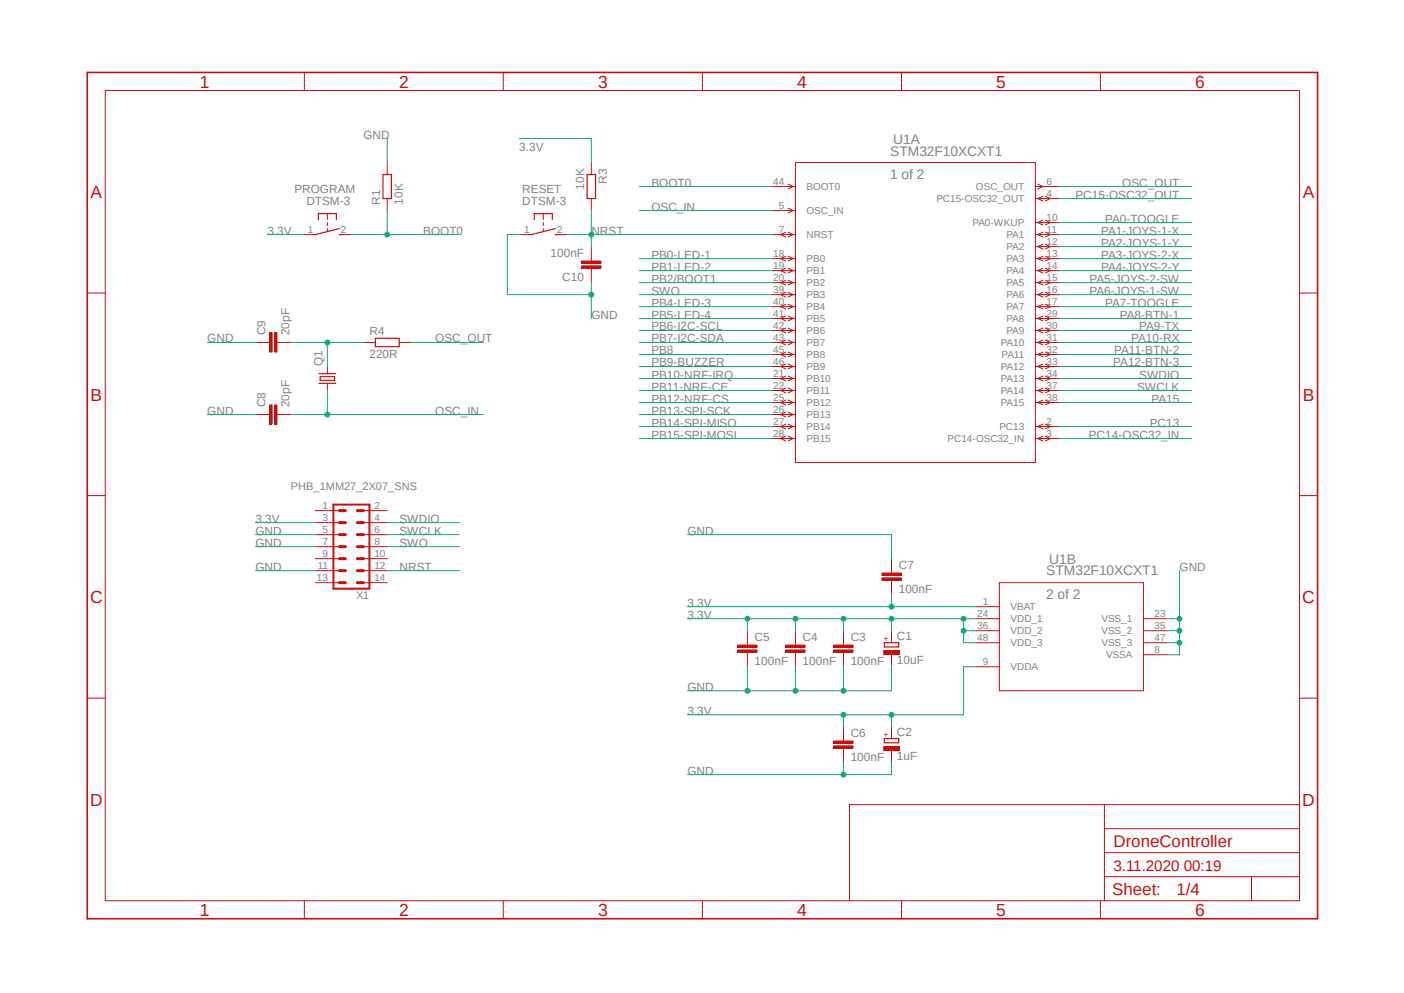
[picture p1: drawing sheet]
<svg xmlns="http://www.w3.org/2000/svg" width="297mm" height="210mm" viewBox="0 0 297 210" stroke-linecap="round" stroke-linejoin="round" font-family="sans-serif">
<path d="M17.9 15l261.2 179.9M279.1 15l-261.2 179.9" fill="none" stroke="#fff" stroke-width=".21"/>
<g fill="none" stroke="#c90d0c" stroke-width=".21">
<path d="M22.3 19.1h252.6v171.4h-252.6zM64.4 15.3v3.8M106.5 15.3v3.8M148.6 15.3v3.8M190.7 15.3v3.8M232.8 15.3v3.8M18.5 62h3.8M274.9 62h3.8M18.5 104.8h3.8M274.9 104.8h3.8M18.5 147.7h3.8M274.9 147.7h3.8"/>
<path d="M233.6 170.2v20.3M233.6 175.3h41.3M274.9 170.2h-95.2v20.3M64.4 190.5v3.8M106.5 190.5v3.8M148.6 190.5v3.8M190.7 190.5v3.8M232.8 190.5v3.8M233.6 185.4h41.3M233.6 180.3h41.3M264.8 185.4v5.1"/>
</g>
<path d="M18.5 15.3h260.2v179h-260.2z" fill="none" stroke="#c90d0c" stroke-width=".34"/>
<path d="M187.1 135.9h3v.9h-3z" fill="none" stroke="#c90d0c" stroke-width=".25"/>
<path d="M186.9 137.6h3.3v.8h-3.3z" fill-rule="evenodd" fill="#c90d0c"/>
<path d="M186.9 137.6h3.3v.8h-3.3zM188.6 133.4v2.5M188.6 138.5v2.5" fill="none" stroke="#c90d0c" stroke-width=".21"/>
<path d="M187.1 156.2h3v.9h-3z" fill="none" stroke="#c90d0c" stroke-width=".25"/>
<path d="M186.9 157.9h3.3v.8h-3.3z" fill-rule="evenodd" fill="#c90d0c"/>
<path d="M178.4 135.9v.5M178.4 138v.5M186.9 157.9h3.3v.8h-3.3zM188.6 153.7v2.5M188.6 158.7v2.6" fill="none" stroke="#c90d0c" stroke-width=".21"/>
<path d="M176.4 137.5h4.1v.5h-4.1z" fill-rule="evenodd" fill="#c90d0c"/>
<path d="M176.4 137.5h4.1v.5h-4.1z" fill="none" stroke="#c90d0c" stroke-width=".21"/>
<path d="M176.4 136.4h4.1v.5h-4.1z" fill-rule="evenodd" fill="#c90d0c"/>
<path d="M168.3 135.9v.5M168.3 138v.5M176.4 136.4h4.1v.5h-4.1zM178.4 133.4v2.5M178.4 138.5v2.5" fill="none" stroke="#c90d0c" stroke-width=".21"/>
<path d="M166.2 137.5h4.1v.5h-4.1z" fill-rule="evenodd" fill="#c90d0c"/>
<path d="M166.2 137.5h4.1v.5h-4.1z" fill="none" stroke="#c90d0c" stroke-width=".21"/>
<path d="M166.2 136.4h4.1v.5h-4.1z" fill-rule="evenodd" fill="#c90d0c"/>
<path d="M158.1 135.9v.5M158.1 138v.5M166.2 136.4h4.1v.5h-4.1zM168.3 133.4v2.5M168.3 138.5v2.5" fill="none" stroke="#c90d0c" stroke-width=".21"/>
<path d="M156.1 137.5h4v.5h-4z" fill-rule="evenodd" fill="#c90d0c"/>
<path d="M156.1 137.5h4v.5h-4z" fill="none" stroke="#c90d0c" stroke-width=".21"/>
<path d="M156.1 136.4h4v.5h-4z" fill-rule="evenodd" fill="#c90d0c"/>
<path d="M156.1 136.4h4v.5h-4zM158.1 133.4v2.5M158.1 138.5v2.5M178.4 156.2v.5M178.4 158.2v.5" fill="none" stroke="#c90d0c" stroke-width=".21"/>
<path d="M176.4 157.7h4.1v.5h-4.1z" fill-rule="evenodd" fill="#c90d0c"/>
<path d="M176.4 157.7h4.1v.5h-4.1z" fill="none" stroke="#c90d0c" stroke-width=".21"/>
<path d="M176.4 156.7h4.1v.5h-4.1z" fill-rule="evenodd" fill="#c90d0c"/>
<path d="M188.6 120.7v.5M188.6 122.7v.5M176.4 156.7h4.1v.5h-4.1zM178.4 153.7v2.5M178.4 158.7v2.6" fill="none" stroke="#c90d0c" stroke-width=".21"/>
<path d="M186.6 122.2h4v.5h-4z" fill-rule="evenodd" fill="#c90d0c"/>
<path d="M186.6 122.2h4v.5h-4z" fill="none" stroke="#c90d0c" stroke-width=".21"/>
<path d="M186.6 121.2h4v.5h-4z" fill-rule="evenodd" fill="#c90d0c"/>
<path d="M56.6 87.7h.5M58.6 87.7h.5M188.6 118.2v2.5M186.6 121.2h4v.5h-4zM188.6 123.2v2.6" fill="none" stroke="#c90d0c" stroke-width=".21"/>
<path d="M58.1 85.6h.5v4.1h-.5z" fill-rule="evenodd" fill="#c90d0c"/>
<path d="M58.1 85.6h.5v4.1h-.5z" fill="none" stroke="#c90d0c" stroke-width=".21"/>
<path d="M57.1 85.6h.5v4.1h-.5z" fill-rule="evenodd" fill="#c90d0c"/>
<path d="M56.6 72.4h.5M58.6 72.4h.5M54 87.7h2.6M57.1 85.6h.5v4.1h-.5zM59.1 87.7h2.5" fill="none" stroke="#c90d0c" stroke-width=".21"/>
<path d="M58.1 70.4h.5v4.1h-.5z" fill-rule="evenodd" fill="#c90d0c"/>
<path d="M58.1 70.4h.5v4.1h-.5z" fill="none" stroke="#c90d0c" stroke-width=".21"/>
<path d="M57.1 70.4h.5v4.1h-.5z" fill-rule="evenodd" fill="#c90d0c"/>
<path d="M125.1 54.7v.5M125.1 56.7v.5M54 72.4h2.6M57.1 70.4h.5v4.1h-.5zM59.1 72.4h2.5" fill="none" stroke="#c90d0c" stroke-width=".21"/>
<path d="M123.1 55.2h4v.5h-4z" fill-rule="evenodd" fill="#c90d0c"/>
<path d="M123.1 55.2h4v.5h-4z" fill="none" stroke="#c90d0c" stroke-width=".21"/>
<path d="M123.1 56.2h4v.5h-4z" fill-rule="evenodd" fill="#c90d0c"/>
<g fill="none" stroke="#c90d0c" stroke-width=".21">
<path d="M81.9 34.4v2.5M125.1 34.4v2.5M163.2 39.5h5.1M166.7 38.9l1.1 .6-1.1 .5M168.3 34.4h50.7v63.4h-50.7zM219 39.5h5.1M219.5 38.9l1.1 .6-1.1 .5M64.2 49.6h2.5M69.3 45.2v1.2M69.3 47.1v.6M69.3 48.3v.7M71.8 49.6h2.5"/>
<path d="M81.9 42v2.5M109.9 49.6h2.5M114.9 45.2v1.2M114.9 47.1v.6M114.9 48.3v.7M117.5 49.6h2.5M123.1 56.2h4v.5h-4zM125.1 42v2.5M125.1 52.2v2.5M125.1 57.2v2.6M163.2 49.6h5.1M163.2 44.5h5.1"/>
<path d="M163.2 54.7h5.1M163.2 57.2h5.1M163.2 59.8h5.1M166.2 49.1l-1.1 .5 1.1 .5M166.2 54.2l-1.1 .5 1.1 .5M166.2 56.7l-1.1 .5 1.1 .5M166.2 59.3l-1.1 .5 1.1 .5M166.7 44l1.1 .5-1.1 .5M166.7 49.1l1.1 .5-1.1 .5M166.7 54.2l1.1 .5-1.1 .5M166.7 56.7l1.1 .5-1.1 .5M166.7 59.3l1.1 .5-1.1 .5"/>
<path d="M219 49.6h5.1M219 54.7h5.1M219 57.2h5.1M219 59.8h5.1M219 42h5.1M219 47.1h5.1M219 52.2h5.1M220.6 41.5l-1.1 .5 1.1 .5M220.6 46.6l-1.1 .5 1.1 .5M220.6 49.1l-1.1 .5 1.1 .5M220.6 51.6l-1.1 .6 1.1 .5M220.6 54.2l-1.1 .5 1.1 .5"/>
<path d="M220.6 56.7l-1.1 .5 1.1 .5M220.6 59.3l-1.1 .5 1.1 .5M221.1 41.5l1.1 .5-1.1 .5M221.1 46.6l1.1 .5-1.1 .5M221.1 49.1l1.1 .5-1.1 .5M221.1 51.6l1.1 .6-1.1 .5M221.1 54.2l1.1 .5-1.1 .5M221.1 56.7l1.1 .5-1.1 .5M221.1 59.3l1.1 .5-1.1 .5M69.3 77.5v1.5M76.9 72.4h2.5M84.5 72.4h2.5"/>
<path d="M163.2 72.4h5.1M163.2 62.3h5.1M163.2 64.9h5.1M163.2 67.4h5.1M163.2 69.9h5.1M163.2 75h5.1M163.2 77.5h5.1M166.2 61.8l-1.1 .5 1.1 .5M166.2 64.3l-1.1 .6 1.1 .4M166.2 66.8l-1.1 .6 1.1 .5M166.2 69.4l-1.1 .5 1.1 .5M166.2 71.9l-1.1 .5 1.1 .5"/>
<path d="M166.2 74.5l-1.1 .5 1.1 .5M166.2 77l-1.1 .5 1.1 .5M166.2 79.5l-1.1 .6 1.1 .5M166.7 61.8l1.1 .5-1.1 .5M166.7 64.3l1.1 .6-1.1 .4M166.7 66.8l1.1 .6-1.1 .5M166.7 69.4l1.1 .5-1.1 .5M166.7 71.9l1.1 .5-1.1 .5M166.7 74.5l1.1 .5-1.1 .5M166.7 77l1.1 .5-1.1 .5M166.7 79.5l1.1 .6-1.1 .5M219 72.4h5.1"/>
<path d="M219 62.3h5.1M219 64.9h5.1M219 67.4h5.1M219 69.9h5.1M219 75h5.1M219 77.5h5.1M220.6 61.8l-1.1 .5 1.1 .5M220.6 64.3l-1.1 .6 1.1 .4M220.6 66.8l-1.1 .6 1.1 .5M220.6 69.4l-1.1 .5 1.1 .5M220.6 71.9l-1.1 .5 1.1 .5M220.6 74.5l-1.1 .5 1.1 .5"/>
<path d="M220.6 77l-1.1 .5 1.1 .5M220.6 79.5l-1.1 .6 1.1 .5M221.1 61.8l1.1 .5-1.1 .5M221.1 64.3l1.1 .6-1.1 .4M221.1 66.8l1.1 .6-1.1 .5M221.1 69.4l1.1 .5-1.1 .5M221.1 71.9l1.1 .5-1.1 .5M221.1 74.5l1.1 .5-1.1 .5M221.1 77l1.1 .5-1.1 .5M221.1 79.5l1.1 .6-1.1 .5M69.3 81.1v1.5M163.2 80.1h5.1"/>
<path d="M163.2 82.6h5.1M163.2 85.1h5.1M163.2 87.7h5.1M163.2 90.2h5.1M163.2 92.8h5.1M166.2 82.1l-1.1 .5 1.1 .5M166.2 84.6l-1.1 .5 1.1 .5M166.2 87.2l-1.1 .5 1.1 .5M166.2 89.7l-1.1 .5 1.1 .5M166.2 92.2l-1.1 .6 1.1 .5M166.7 82.1l1.1 .5-1.1 .5M166.7 84.6l1.1 .5-1.1 .5"/>
<path d="M166.7 87.2l1.1 .5-1.1 .5M166.7 89.7l1.1 .5-1.1 .5M166.7 92.2l1.1 .6-1.1 .5M219 80.1h5.1M219 82.6h5.1M219 85.1h5.1M219 90.2h5.1M219 92.8h5.1M220.6 82.1l-1.1 .5 1.1 .5M220.6 84.6l-1.1 .5 1.1 .5M220.6 89.7l-1.1 .5 1.1 .5M220.6 92.2l-1.1 .6 1.1 .5"/>
<path d="M221.1 82.1l1.1 .5-1.1 .5M221.1 84.6l1.1 .5-1.1 .5M221.1 89.7l1.1 .5-1.1 .5M221.1 92.2l1.1 .6-1.1 .5M66.7 108h5.1M66.7 110.5h5.1M66.7 113.1h5.1M66.7 115.6h5.1M66.7 118.2h5.1M76.9 108h5M76.9 110.5h5M76.9 113.1h5"/>
<path d="M76.9 115.6h5M76.9 118.2h5M66.7 123.2h5.1M66.7 120.7h5.1M76.9 123.2h5M76.9 120.7h5M206.3 128.3h5.1M206.3 130.9h5.1M206.3 133.4h5.1M206.3 135.9h5.1M211.4 123.2h30.5v22.9h-30.5zM241.9 130.9h5.1"/>
<path d="M241.9 133.4h5.1M241.9 135.9h5.1M241.9 138.5h5.1M206.3 141h5.1"/>
</g>
<path d="M81 36.9h1.8v5.1h-1.8zM124.2 36.9h1.8v5.1h-1.8zM67.4 46.4v-1.2h3.8v1.2M71.8 48.3l-5.1 1.3h-.6M71.8 49.6h.6M113 46.4v-1.2h3.8v1.2M117.5 48.3l-5.1 1.3h-.6M117.5 49.6h.6M67.5 79h3.5M67.7 79.7h3.1v.7h-3.1zM79.4 71.5h5.1v1.8h-5.1zM67.5 81.1h3.5" fill="none" stroke="#c90d0c" stroke-width=".25"/>
<path d="M70.5 106.7h7.6v17.8h-7.6z" fill="none" stroke="#c90d0c" stroke-width=".42"/>
<g fill="none" stroke="#c90d0c" stroke-width=".64">
<path d="M71.8 118.2h1.3M71.8 115.6h1.3M71.8 113.1h1.3M71.8 110.5h1.3M71.8 108h1.3M75.6 118.2h1.3M75.6 115.6h1.3M75.6 113.1h1.3M75.6 110.5h1.3M75.6 108h1.3M71.8 123.2h1.3M71.8 120.7h1.3"/>
<path d="M75.6 123.2h1.3M75.6 120.7h1.3"/>
</g>
<path d="M247 135.9h2.5M249.5 120.7v17.8h-2.5" fill="none" stroke="#0dab76" stroke-width=".21"/>
<circle cx="249.5" cy="135.9" r=".51" fill="#0dab76"/>
<g fill="none" stroke="#0dab76" stroke-width=".21">
<path d="M247 133.4h2.5"/>
<circle cx="249.5" cy="135.9" r=".51"/>
</g>
<circle cx="249.5" cy="133.4" r=".51" fill="#0dab76"/>
<g fill="none" stroke="#0dab76" stroke-width=".21">
<path d="M247 130.9h2.5"/>
<circle cx="249.5" cy="133.4" r=".51"/>
</g>
<circle cx="249.5" cy="130.9" r=".51" fill="#0dab76"/>
<g fill="none" stroke="#0dab76" stroke-width=".21">
<path d="M178.4 161.3v2.5M188.6 161.3v2.5h-43.2"/>
<circle cx="249.5" cy="130.9" r=".51"/>
</g>
<circle cx="178.4" cy="163.8" r=".51" fill="#0dab76"/>
<g fill="none" stroke="#0dab76" stroke-width=".21">
<path d="M158.1 141v5.1M188.6 141v5.1h-43.2"/>
<circle cx="178.4" cy="163.8" r=".51"/>
</g>
<circle cx="158.1" cy="146.1" r=".51" fill="#0dab76"/>
<g fill="none" stroke="#0dab76" stroke-width=".21">
<path d="M168.3 141v5.1"/>
<circle cx="158.1" cy="146.1" r=".51"/>
</g>
<circle cx="168.3" cy="146.1" r=".51" fill="#0dab76"/>
<g fill="none" stroke="#0dab76" stroke-width=".21">
<path d="M178.4 141v5.1"/>
<circle cx="168.3" cy="146.1" r=".51"/>
</g>
<circle cx="178.4" cy="146.1" r=".51" fill="#0dab76"/>
<g fill="none" stroke="#0dab76" stroke-width=".21">
<path d="M109.9 49.6h-2.6v12.7h17.8M125.1 59.8v7.6M43.9 72.4h10.1M43.9 87.7h10.1M145.4 113.1h43.2v5.1"/>
<circle cx="178.4" cy="146.1" r=".51"/>
</g>
<circle cx="125.1" cy="62.3" r=".51" fill="#0dab76"/>
<g fill="none" stroke="#0dab76" stroke-width=".21">
<path d="M81.9 29.3v5.1M54 113.1h12.7M54 115.6h12.7M54 120.7h12.7M168.3 130.9v2.5M206.3 130.9h-48.2v2.5"/>
<circle cx="125.1" cy="62.3" r=".51"/>
</g>
<circle cx="168.3" cy="130.9" r=".51" fill="#0dab76"/>
<g fill="none" stroke="#0dab76" stroke-width=".21">
<path d="M178.4 130.9v2.5"/>
<circle cx="168.3" cy="130.9" r=".51"/>
</g>
<circle cx="178.4" cy="130.9" r=".51" fill="#0dab76"/>
<g fill="none" stroke="#0dab76" stroke-width=".21">
<path d="M188.6 130.9v2.5"/>
<circle cx="178.4" cy="130.9" r=".51"/>
</g>
<circle cx="188.6" cy="130.9" r=".51" fill="#0dab76"/>
<g fill="none" stroke="#0dab76" stroke-width=".21">
<path d="M203.8 133.4v2.5h2.5"/>
<circle cx="188.6" cy="130.9" r=".51"/>
</g>
<circle cx="203.8" cy="130.9" r=".51" fill="#0dab76"/>
<g fill="none" stroke="#0dab76" stroke-width=".21">
<path d="M203.8 130.9v2.5h2.5"/>
<circle cx="203.8" cy="130.9" r=".51"/>
</g>
<circle cx="203.8" cy="133.4" r=".51" fill="#0dab76"/>
<g fill="none" stroke="#0dab76" stroke-width=".21">
<path d="M145.4 130.9h12.7"/>
<circle cx="203.8" cy="133.4" r=".51"/>
</g>
<circle cx="158.1" cy="130.9" r=".51" fill="#0dab76"/>
<g fill="none" stroke="#0dab76" stroke-width=".21">
<path d="M178.4 151.2v2.5M206.3 141h-2.5v10.2h-58.4"/>
<circle cx="158.1" cy="130.9" r=".51"/>
</g>
<circle cx="178.4" cy="151.2" r=".51" fill="#0dab76"/>
<g fill="none" stroke="#0dab76" stroke-width=".21">
<path d="M188.6 151.2v2.5"/>
<circle cx="178.4" cy="151.2" r=".51"/>
</g>
<circle cx="188.6" cy="151.2" r=".51" fill="#0dab76"/>
<g fill="none" stroke="#0dab76" stroke-width=".21">
<path d="M145.4 128.3h60.9M188.6 125.8v2.5"/>
<circle cx="188.6" cy="151.2" r=".51"/>
</g>
<circle cx="188.6" cy="128.3" r=".51" fill="#0dab76"/>
<g fill="none" stroke="#0dab76" stroke-width=".21">
<path d="M109.9 29.3h15.2v5.1M135.3 39.5h27.9M56.6 49.6h7.6M81.9 44.5v5.1h-7.6M54 110.5h12.7"/>
<circle cx="188.6" cy="128.3" r=".51"/>
</g>
<circle cx="81.9" cy="49.6" r=".51" fill="#0dab76"/>
<g fill="none" stroke="#0dab76" stroke-width=".21">
<path d="M81.9 49.6h15.3M135.3 44.5h27.9M61.6 87.7h40.6M69.3 82.6v5.1"/>
<circle cx="81.9" cy="49.6" r=".51"/>
</g>
<circle cx="69.3" cy="87.7" r=".51" fill="#0dab76"/>
<g fill="none" stroke="#0dab76" stroke-width=".21">
<path d="M120 49.6h43.2M125.1 44.5v5.1"/>
<circle cx="69.3" cy="87.7" r=".51"/>
</g>
<circle cx="125.1" cy="49.6" r=".51" fill="#0dab76"/>
<g fill="none" stroke="#0dab76" stroke-width=".21">
<path d="M224.1 39.5h28M125.1 49.6v2.6M135.3 54.7h27.9M135.3 57.2h27.9M135.3 59.8h27.9M224.1 54.7h28M224.1 57.2h28M224.1 42h28M224.1 49.6h28M224.1 52.2h28M61.6 72.4h15.3M69.3 72.4v5.1"/>
<path d="M87 72.4h15.2M135.3 64.9h27.9M135.3 67.4h27.9M135.3 69.9h27.9M135.3 72.4h27.9M135.3 75h27.9M135.3 77.5h27.9M224.1 64.9h28M224.1 67.4h28M224.1 75h28M224.1 77.5h28M135.3 80.1h27.9"/>
<path d="M135.3 82.6h27.9M135.3 85.1h27.9M135.3 87.7h27.9M135.3 90.2h27.9M135.3 92.8h27.9M224.1 85.1h28M224.1 90.2h28M224.1 92.8h28M81.9 120.7h15.3"/>
<circle cx="125.1" cy="49.6" r=".51"/>
</g>
<circle cx="69.3" cy="72.4" r=".51" fill="#0dab76"/>
<g fill="none" stroke="#0dab76" stroke-width=".21">
<path d="M224.1 47.1h28M224.1 59.8h28M135.3 62.3h27.9M224.1 62.3h28M224.1 69.9h28M224.1 72.4h28M224.1 80.1h28M224.1 82.6h28M81.9 110.5h15.3M81.9 113.1h15.3M81.9 115.6h15.3"/>
<circle cx="69.3" cy="72.4" r=".51"/>
</g>
<g font-size="3.7" fill="#c90d0c">
<text x="42.3" y="18.5">1</text>
<text x="84.4" y="18.5">2</text>
<text x="126.5" y="18.5">3</text>
<text x="168.6" y="18.5">4</text>
<text x="210.7" y="18.5">5</text>
<text x="252.9" y="18.5">6</text>
<text x="19.1" y="41.9">A</text>
<text x="275.6" y="41.9">A</text>
<text x="19.1" y="84.7">B</text>
<text x="275.6" y="84.7">B</text>
<text x="19" y="127.5">C</text>
<text x="275.5" y="127.5">C</text>
<text x="19" y="170.4">D</text>
<text x="275.5" y="170.4">D</text>
<text x="42.3" y="193.7">1</text>
<text x="84.4" y="193.7">2</text>
<text x="126.5" y="193.7">3</text>
<text x="168.6" y="193.7">4</text>
<text x="210.7" y="193.7">5</text>
<text x="252.9" y="193.7">6</text>
</g>
<g font-size="3.6" fill="#c90d0c">
<text x="235.5" y="179.1">DroneController</text>
<text x="235.3" y="189.4">Sheet:</text>
<text x="248.9" y="189.2">1/4</text>
</g>
<text font-size="3.2" fill="#c90d0c" x="235.5" y="184.1">3.11.2020 00:19</text>
<g font-size="2.9" fill="#808080">
<text x="188.3" y="32.9">STM32F10XCXT1</text>
<text x="188.9" y="30.4">U1A</text>
<text x="188.3" y="37.9">1 of 2</text>
<text x="222" y="119.2">U1B</text>
<text x="221.3" y="121.7">STM32F10XCXT1</text>
<text x="221.3" y="126.8">2 of 2</text>
</g>
<g font-size="2.5" fill="#808080">
<text x="76.9" y="29.3">GND</text>
<text x="109.9" y="31.8">3.3V</text>
<text x="62.3" y="40.7">PROGRAM</text>
<text x="110.5" y="40.7">RESET</text>
<text x="123.6" y="40.1" transform="rotate(-90 123.6 40.1)">10K</text>
<text x="128.4" y="38.9" transform="rotate(-90 128.4 38.9)">R3</text>
<text x="137.8" y="39.5">BOOT0</text>
<text x="227.5" y="42">PC15-OSC32_OUT</text>
<text x="237.4" y="39.5">OSC_OUT</text>
<text x="64.8" y="43.3">DTSM-3</text>
<text x="80.4" y="43.3" transform="rotate(-90 80.4 43.3)">R1</text>
<text x="85.2" y="43.3" transform="rotate(-90 85.2 43.3)">10K</text>
<text x="110.5" y="43.3">DTSM-3</text>
<text x="137.8" y="44.5">OSC_IN</text>
<text x="233.8" y="47.1">PA0-TOOGLE</text>
<text x="56.6" y="49.6">3.3V</text>
<text x="89.5" y="49.6">BOOT0</text>
<text x="125.1" y="49.6">NRST</text>
<text x="232.9" y="49.6">PA1-JOYS-1-X</text>
<text x="233" y="52.2">PA2-JOYS-1-Y</text>
<text x="116.5" y="54.3">100nF</text>
<text x="119" y="59.4">C10</text>
<text x="137.8" y="54.7">PB0-LED-1</text>
<text x="137.8" y="57.2">PB1-LED-2</text>
<text x="137.8" y="59.8">PB2/BOOT1</text>
<text x="230.5" y="59.8">PA5-JOYS-2-SW</text>
<text x="232.9" y="54.7">PA3-JOYS-2-X</text>
<text x="233" y="57.2">PA4-JOYS-2-Y</text>
<text x="137.8" y="64.9">PB4-LED-3</text>
<text x="137.8" y="62.3">SWO</text>
<text x="230.5" y="62.3">PA6-JOYS-1-SW</text>
<text x="233.8" y="64.9">PA7-TOOGLE</text>
<text x="56.2" y="70.9" transform="rotate(-90 56.2 70.9)">C9</text>
<text x="61.3" y="70.9" transform="rotate(-90 61.3 70.9)">20pF</text>
<text x="78.1" y="71">R4</text>
<text x="125.1" y="67.4">GND</text>
<text x="137.8" y="67.4">PB5-LED-4</text>
<text x="137.8" y="69.9">PB6-I2C-SCL</text>
<text x="236.9" y="67.4">PA8-BTN-1</text>
<text x="241" y="69.9">PA9-TX</text>
<text x="43.9" y="72.4">GND</text>
<text x="68.2" y="77.5" transform="rotate(-90 68.2 77.5)">Q1</text>
<text x="78.1" y="75.7">220R</text>
<text x="92.1" y="72.4">OSC_OUT</text>
<text x="137.8" y="72.4">PB7-I2C-SDA</text>
<text x="137.8" y="75">PB8</text>
<text x="137.8" y="77.5">PB9-BUZZER</text>
<text x="235.5" y="77.5">PA12-BTN-3</text>
<text x="235.7" y="75">PA11-BTN-2</text>
<text x="239.3" y="72.4">PA10-RX</text>
<text x="137.8" y="80.1">PB10-NRF-IRQ</text>
<text x="137.8" y="82.6">PB11-NRF-CE</text>
<text x="240.5" y="82.6">SWCLK</text>
<text x="241" y="80.1">SWDIO</text>
<text x="43.9" y="87.7">GND</text>
<text x="56.2" y="86.1" transform="rotate(-90 56.2 86.1)">C8</text>
<text x="61.3" y="86.1" transform="rotate(-90 61.3 86.1)">20pF</text>
<text x="92.1" y="87.7">OSC_IN</text>
<text x="137.8" y="85.1">PB12-NRF-CS</text>
<text x="137.8" y="87.7">PB13-SPI-SCK</text>
<text x="243.6" y="85.1">PA15</text>
<text x="137.8" y="90.2">PB14-SPI-MISO</text>
<text x="137.8" y="92.8">PB15-SPI-MOSI</text>
<text x="230.3" y="92.8">PC14-OSC32_IN</text>
<text x="243.3" y="90.2">PC13</text>
<text x="54" y="113.1">GND</text>
<text x="54" y="110.5">3.3V</text>
<text x="84.5" y="110.5">SWDIO</text>
<text x="84.5" y="113.1">SWCLK</text>
<text x="145.4" y="113.1">GND</text>
<text x="54" y="115.6">GND</text>
<text x="84.5" y="115.6">SWO</text>
<text x="54" y="120.7">GND</text>
<text x="84.5" y="120.7">NRST</text>
<text x="190.1" y="125.4">100nF</text>
<text x="190.1" y="120.3">C7</text>
<text x="249.5" y="120.7">GND</text>
<text x="145.4" y="130.9">3.3V</text>
<text x="145.4" y="128.3">3.3V</text>
<text x="159.6" y="135.6">C5</text>
<text x="169.8" y="135.6">C4</text>
<text x="180" y="135.6">C3</text>
<text x="189.7" y="135.4">C1</text>
<text x="159.6" y="140.6">100nF</text>
<text x="169.8" y="140.6">100nF</text>
<text x="180" y="140.6">100nF</text>
<text x="189.7" y="140.5">10uF</text>
<text x="145.4" y="146.1">GND</text>
<text x="145.4" y="151.2">3.3V</text>
<text x="180" y="155.8">C6</text>
<text x="189.7" y="155.7">C2</text>
<text x="180" y="160.9">100nF</text>
<text x="189.7" y="160.8">1uF</text>
<text x="145.4" y="163.8">GND</text>
</g>
<g font-size="2.3" fill="#808080">
<text x="61.5" y="103.6">PHB_1MM27_2X07_SNS</text>
<text x="75.4" y="126.7">X1</text>
</g>
<g font-size="2.1" fill="#808080">
<text x="163.6" y="39.1">44</text>
<text x="170.6" y="40.2">BOOT0</text>
<text x="206.5" y="40.2">OSC_OUT</text>
<text x="221.4" y="39.1">6</text>
<text x="221.4" y="41.6">4</text>
<text x="164.8" y="44.2">5</text>
<text x="170.6" y="45.3">OSC_IN</text>
<text x="198.1" y="42.8">PC15-OSC32_OUT</text>
<text x="205.7" y="47.8">PA0-WKUP</text>
<text x="221.4" y="46.7">10</text>
<text x="65.2" y="49.2">1</text>
<text x="72.1" y="49.2">2</text>
<text x="110.9" y="49.2">1</text>
<text x="117.9" y="49.2">2</text>
<text x="164.8" y="49.2">7</text>
<text x="170.6" y="50.4">NRST</text>
<text x="212.9" y="50.4">PA1</text>
<text x="212.9" y="52.9">PA2</text>
<text x="221.4" y="49.2">11</text>
<text x="221.4" y="51.8">12</text>
<text x="163.6" y="54.3">18</text>
<text x="163.6" y="56.9">19</text>
<text x="163.6" y="59.4">20</text>
<text x="170.6" y="55.5">PB0</text>
<text x="170.6" y="58">PB1</text>
<text x="212.9" y="55.5">PA3</text>
<text x="212.9" y="58">PA4</text>
<text x="221.4" y="54.3">13</text>
<text x="221.4" y="56.9">14</text>
<text x="221.4" y="59.4">15</text>
<text x="163.6" y="61.9">39</text>
<text x="163.6" y="64.5">40</text>
<text x="170.6" y="60.5">PB2</text>
<text x="170.6" y="63.1">PB3</text>
<text x="170.6" y="65.6">PB4</text>
<text x="212.9" y="60.5">PA5</text>
<text x="212.9" y="63.1">PA6</text>
<text x="212.9" y="65.6">PA7</text>
<text x="221.4" y="61.9">16</text>
<text x="221.4" y="64.5">17</text>
<text x="163.6" y="67">41</text>
<text x="163.6" y="69.6">42</text>
<text x="170.6" y="68.1">PB5</text>
<text x="170.6" y="70.7">PB6</text>
<text x="212.9" y="68.2">PA8</text>
<text x="212.9" y="70.7">PA9</text>
<text x="221.4" y="67">29</text>
<text x="221.4" y="69.6">30</text>
<text x="163.6" y="72.1">43</text>
<text x="163.6" y="74.6">45</text>
<text x="163.6" y="77.2">46</text>
<text x="170.6" y="73.2">PB7</text>
<text x="170.6" y="75.7">PB8</text>
<text x="211.7" y="73.2">PA10</text>
<text x="211.9" y="75.7">PA11</text>
<text x="221.4" y="72.1">31</text>
<text x="221.4" y="74.6">32</text>
<text x="221.4" y="77.2">33</text>
<text x="163.6" y="79.7">21</text>
<text x="163.6" y="82.3">22</text>
<text x="170.6" y="78.3">PB9</text>
<text x="170.6" y="80.8">PB10</text>
<text x="170.6" y="83.4">PB11</text>
<text x="211.7" y="78.3">PA12</text>
<text x="211.7" y="80.8">PA13</text>
<text x="211.7" y="83.4">PA14</text>
<text x="221.4" y="79.7">34</text>
<text x="221.4" y="82.3">37</text>
<text x="163.6" y="84.8">25</text>
<text x="163.6" y="87.3">26</text>
<text x="163.6" y="89.9">27</text>
<text x="170.6" y="85.9">PB12</text>
<text x="170.6" y="88.4">PB13</text>
<text x="211.7" y="85.9">PA15</text>
<text x="221.4" y="84.8">38</text>
<text x="221.4" y="89.9">2</text>
<text x="163.6" y="92.4">28</text>
<text x="170.6" y="91">PB14</text>
<text x="170.6" y="93.5">PB15</text>
<text x="200.4" y="93.5">PC14-OSC32_IN</text>
<text x="211.4" y="91">PC13</text>
<text x="221.4" y="92.4">3</text>
<text x="68.2" y="107.7">1</text>
<text x="79.2" y="107.7">2</text>
<text x="68.2" y="110.2">3</text>
<text x="68.2" y="112.7">5</text>
<text x="79.2" y="110.2">4</text>
<text x="79.2" y="112.7">6</text>
<text x="68.2" y="115.3">7</text>
<text x="68.2" y="117.8">9</text>
<text x="79.2" y="115.3">8</text>
<text x="79.2" y="117.8">10</text>
<text x="67.1" y="122.9">13</text>
<text x="67.2" y="120.3">11</text>
<text x="79.2" y="122.9">14</text>
<text x="79.2" y="120.3">12</text>
<text x="206.7" y="130.5">24</text>
<text x="207.9" y="127.9">1</text>
<text x="213.8" y="129.1">VBAT</text>
<text x="213.8" y="131.6">VDD_1</text>
<text x="233" y="131.6">VSS_1</text>
<text x="244.2" y="130.5">23</text>
<text x="206.7" y="133">36</text>
<text x="206.7" y="135.6">48</text>
<text x="213.8" y="134.2">VDD_2</text>
<text x="213.8" y="136.7">VDD_3</text>
<text x="233" y="134.2">VSS_2</text>
<text x="233" y="136.7">VSS_3</text>
<text x="244.2" y="133">35</text>
<text x="244.2" y="135.6">47</text>
<text x="207.9" y="140.6">9</text>
<text x="213.8" y="141.8">VDDA</text>
<text x="234" y="139.2">VSSA</text>
<text x="244.2" y="138.1">8</text>
</g>
<g font-size="1.8" fill="#c90d0c">
<text x="188" y="135.5" transform="rotate(-90 188 135.5)">+</text>
<text x="188" y="155.8" transform="rotate(-90 188 155.8)">+</text>
</g>
</svg>
